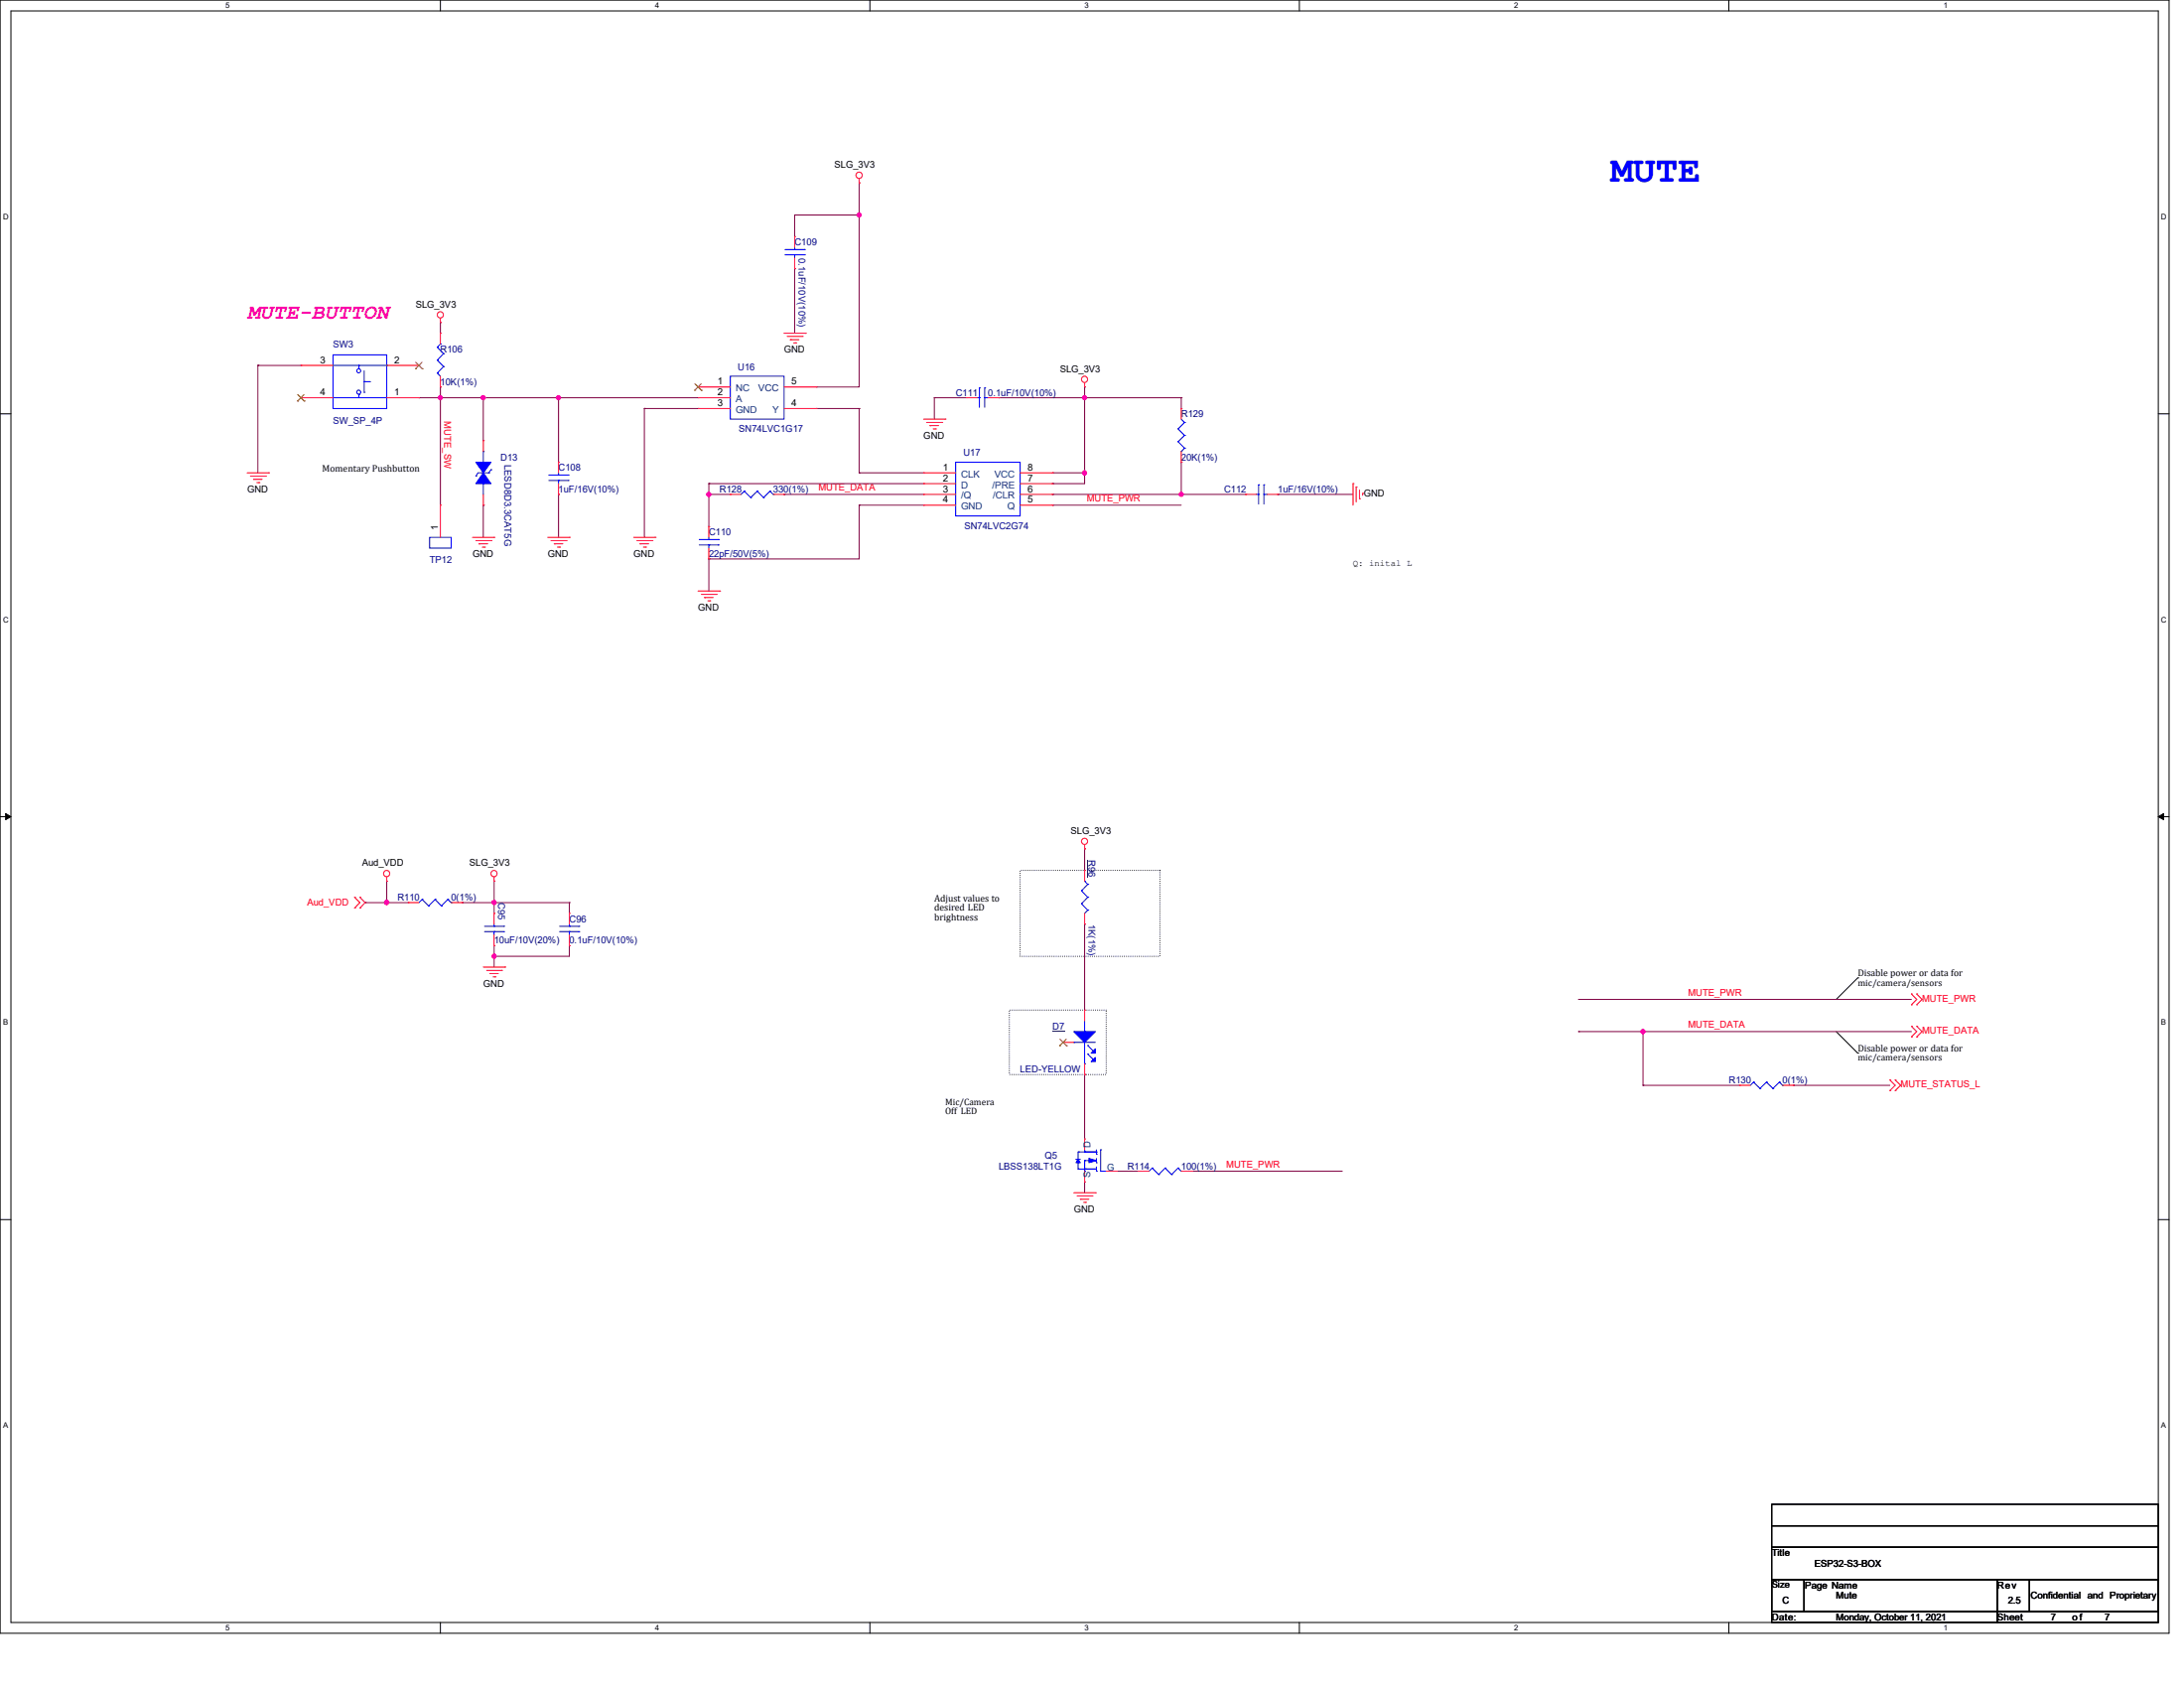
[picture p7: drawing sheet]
<svg xmlns="http://www.w3.org/2000/svg" width="558mm" height="431mm" viewBox="0 0 558 431" stroke-linecap="round" stroke-linejoin="round" font-family="sans-serif">
<g fill="none" stroke="#000" stroke-width=".25">
<path d="M0 0h554.2v417h-554.2zM2.8 2.8h548.6v411.5h-548.6zM112.5 0v2.8M222.2 0v2.8M332 0v2.8M441.7 0v2.8M0 105.7h2.8M551.4 105.7h2.8M0 208.5h2.8M1.4 207.7l1.4 .8-1.4 .8zM551.4 208.5l1.4-.8v1.6zM551.4 208.5h2.8"/>
<path d="M474.6 249.7h.1M474.6 249.7l-5.5 5.5M469.1 263.4l5.5 5.5M474.6 268.9h.1M0 311.4h2.8M551.4 311.4h2.8M112.5 414.3v2.7M222.2 414.3v2.7M332 414.3v2.7M441.7 414.3v2.7"/>
</g>
<path d="M1.4 207.7l1.4 .8-1.4 .8zM551.4 208.5l1.4-.8v1.6z" fill="#000"/>
<path d="M260.6 222.2h35.7v22h-35.7zM257.9 257.9h24.7v16.5h-24.7z" fill="none" stroke="#000" stroke-width=".25" stroke-dasharray="0 .5"/>
<path d="M403.3 263.4h.1M403.3 263.4h16.5" fill="none" stroke="#800040" stroke-width=".25"/>
<circle cx="419.8" cy="263.4" r=".53" fill="#f0f"/>
<circle cx="419.8" cy="263.4" r=".53" fill="none" stroke="#f0f" stroke-width=".25"/>
<g fill="none" stroke="#800040" stroke-width=".25">
<path d="M112.5 101.6h.1M112.5 101.6v27.4M277.1 216.7h.1M277.1 216.7v5.5M277.1 236h.1M277.1 236v21.9M403.3 255.2h.1M403.3 255.2h85.1M277.1 274.4h.1M277.1 274.4v16.4M285.3 299h.1M285.3 299h5.5"/>
<path d="M277.1 301.8h.1M277.1 301.8v2.7"/>
</g>
<circle cx="112.5" cy="101.5" r=".53" fill="#f0f"/>
<circle cx="112.5" cy="101.5" r=".53" fill="none" stroke="#f0f" stroke-width=".25"/>
<path d="M65.9 93.3h.1M65.9 93.3h11M65.9 93.3v27.4M112.5 82.3h.1M112.5 98.8h.1M112.5 82.3v2.8M112.5 98.8v2.8M126.2 241.5h.1M126.2 244.2h.1M126.2 241.5v2.7M145.5 241.5h.1M145.5 241.5v2.7h-19.3" fill="none" stroke="#800040" stroke-width=".25"/>
<circle cx="126.2" cy="244.2" r=".53" fill="#f0f"/>
<circle cx="126.2" cy="244.2" r=".53" fill="none" stroke="#f0f" stroke-width=".25"/>
<path d="M118 230.5h.1M118 230.5h27.5M126.2 230.5h.1M126.2 244.2h.1M126.2 244.2v2.7" fill="none" stroke="#800040" stroke-width=".25"/>
<circle cx="126.2" cy="230.4" r=".53" fill="#f0f"/>
<circle cx="126.2" cy="230.4" r=".53" fill="none" stroke="#f0f" stroke-width=".25"/>
<g fill="none" stroke="#800040" stroke-width=".25">
<path d="M112.5 101.6h.1M112.5 101.6h30.2M123.5 101.6h.1M142.7 101.6h.1M142.7 101.6v16.4M142.7 126.2h.1M142.7 126.2v11M98.8 225h.1M98.8 230.5h.1M98.8 225v5.5M98.8 230.5h5.5M126.2 230.5h.1"/>
<path d="M126.2 225h.1M126.2 225v8.2M145.5 230.5h.1M145.5 230.5v2.7"/>
</g>
<circle cx="142.7" cy="101.5" r=".53" fill="#f0f"/>
<circle cx="142.7" cy="101.5" r=".53" fill="none" stroke="#f0f" stroke-width=".25"/>
<path d="M107 101.6h.1M107 101.6h5.5M142.7 101.6h.1M142.7 101.6h35.7M93.3 230.5h.1M93.3 230.5h5.5" fill="none" stroke="#800040" stroke-width=".25"/>
<circle cx="98.8" cy="230.4" r=".53" fill="#f0f"/>
<circle cx="98.8" cy="230.4" r=".53" fill="none" stroke="#f0f" stroke-width=".25"/>
<path d="M123.5 101.6h.1M123.5 101.6v10.9M123.5 129h.1M123.5 129v8.2" fill="none" stroke="#800040" stroke-width=".25"/>
<circle cx="123.5" cy="101.5" r=".53" fill="#f0f"/>
<circle cx="123.5" cy="101.5" r=".53" fill="none" stroke="#f0f" stroke-width=".25"/>
<path d="M219.5 46.7h.1M219.5 46.7v8.2M164.6 104.3h.1M164.6 104.3h13.8M164.6 104.3v32.9" fill="none" stroke="#800040" stroke-width=".25"/>
<circle cx="219.5" cy="54.9" r=".53" fill="#f0f"/>
<circle cx="219.5" cy="54.9" r=".53" fill="none" stroke="#f0f" stroke-width=".25"/>
<g fill="none" stroke="#800040" stroke-width=".25">
<path d="M203 54.9h.1M203 54.9v5.5M203 54.9h16.5M219.5 54.9h.1M219.5 54.9v43.9h-11M203 68.6h.1M203 68.6v16.5M208.5 98.8h.1M208.5 104.3h.1M208.5 104.3h11M219.5 104.3h.1M219.5 104.3v16.4"/>
<path d="M181.1 123.5h.1M181.1 126.2h.1M181.1 123.5h54.9M181.1 123.5v10.9M200.3 126.2h.1M200.3 126.2h35.7M219.5 120.7h.1M219.5 120.7h16.5"/>
</g>
<circle cx="181.1" cy="126.2" r=".53" fill="#f0f"/>
<circle cx="181.1" cy="126.2" r=".53" fill="none" stroke="#f0f" stroke-width=".25"/>
<g fill="none" stroke="#800040" stroke-width=".25">
<path d="M277.1 98.8h.1M277.1 98.8v21.9h-8.2M255.2 101.6h.1M255.2 101.6h21.9M277.1 101.6h.1M181.1 126.2h.1M181.1 126.2h5.5M219.5 129h.1M219.5 129h16.5M219.5 129v13.7h-38.4M268.9 120.7h.1M181.1 142.7h.1"/>
<path d="M181.1 142.7v8.2"/>
</g>
<circle cx="277.1" cy="120.7" r=".53" fill="#f0f"/>
<circle cx="277.1" cy="120.7" r=".53" fill="none" stroke="#f0f" stroke-width=".25"/>
<path d="M238.7 101.6h.1M238.7 101.6v5.4M238.7 101.6h8.2M277.1 101.6h.1M277.1 101.6h24.7M301.8 118h.1M301.8 118v8.2M268.9 123.5h.1M277.1 120.7h.1M277.1 120.7v2.8h-8.2" fill="none" stroke="#800040" stroke-width=".25"/>
<circle cx="277.1" cy="101.5" r=".53" fill="#f0f"/>
<circle cx="277.1" cy="101.5" r=".53" fill="none" stroke="#f0f" stroke-width=".25"/>
<path d="M301.8 101.6h.1M301.8 101.6v2.7M268.9 126.2h.1M268.9 126.2h32.9" fill="none" stroke="#800040" stroke-width=".25"/>
<circle cx="301.8" cy="126.2" r=".53" fill="#f0f"/>
<circle cx="301.8" cy="126.2" r=".53" fill="none" stroke="#f0f" stroke-width=".25"/>
<g fill="none" stroke="#800040" stroke-width=".25">
<path d="M268.9 129h.1M268.9 129h32.9M301.8 126.2h.1M301.8 126.2h16.5M326.5 126.2h.1M326.5 126.2h19.2M419.8 277.1h.1M419.8 263.4h.1M419.8 277.1h24.7M419.8 263.4v13.7M419.8 263.4h68.6M458.2 277.1h.1"/>
<path d="M458.2 277.1h24.7M304.5 299h.1M304.5 299h38.4"/>
</g>
<g fill="none" stroke="#f00" stroke-width=".25">
<path d="M219.5 46.7h.1M219.5 45.6v1.1M112.5 82.3h.1M112.5 81.2v1.1M200.3 85.1h5.5M201.1 85.9h3.9M201.9 86.7h.1M201.9 86.7h2.2M202.8 87.5h.5M203.3 87.5h.1M205 85.9h.1M205.8 85.1h.1"/>
<path d="M277.1 98.8h.1M277.1 97.7v1.1M236 107h5.5M236.8 107.9h3.8M237.6 108.7h.1M237.6 108.7h2.2M238.4 109.5h.6M239 109.5h.1M240.6 107.9h.1M241.5 107h.1M63.2 120.7h5.4M64 121.6h3.8"/>
<path d="M64.8 122.4h.1M64.8 122.4h2.2M65.6 123.2h.6M66.2 123.2h.1M67.8 121.6h.1M68.6 120.7h.1M120.7 137.2h5.5M121.6 138h3.8M122.4 138.9h.1M122.4 138.9h2.2M123.2 139.7h.6M123.8 139.7h.1"/>
<path d="M125.4 138h.1M126.2 137.2h.1M140 137.2h5.5M140.8 138h3.8M141.6 138.9h.1M141.6 138.9h2.2M142.4 139.7h.6M143 139.7h.1M144.6 138h.1M145.5 137.2h.1M161.9 137.2h5.5M162.7 138h3.9"/>
<path d="M163.5 138.9h.1M163.5 138.9h2.2M164.4 139.7h.5M164.9 139.7h.1M166.6 138h.1M167.4 137.2h.1M345.7 123.5h.1M345.7 123.5v5.5M346.5 124.3h.1M346.5 124.3v3.8M347.3 127.3h.1M347.3 125.1v2.2"/>
<path d="M348.1 126h.1M348.1 126v.5M178.4 150.9h5.5M179.2 151.8h3.8M180 152.6h.1M180 152.6h2.2M180.8 153.4h.6M181.4 153.4h.1M183 151.8h.1M183.9 150.9h.1M277.1 216.7h.1M277.1 215.6v1.1"/>
<path d="M90.6 229.1h.1M90.6 231.9h.1M90.6 229.1l1.3 1.4-1.3 1.4M91.9 231.9h.1M91.9 229.1h.1M91.9 229.1l1.4 1.4-1.4 1.4M98.8 225h.1M98.8 223.9v1.1M126.2 225h.1M126.2 223.9v1.1M123.5 246.9h5.5M124.3 247.8h3.8"/>
<path d="M125.1 248.6h.1M125.1 248.6h2.2M126 249.4h.5M126.5 249.4h.1M128.1 247.8h.1M129 246.9h.1M488.4 256.5h.1M488.4 253.8h.1M488.4 253.8l1.3 1.4-1.3 1.3M489.7 256.5h.1M489.7 253.8h.1M489.7 253.8l1.4 1.4-1.4 1.3"/>
<path d="M482.9 278.5h.1M482.9 275.8h.1M482.9 275.8l1.3 1.3-1.3 1.4M484.2 278.5h.1M484.2 275.8h.1M484.2 275.8l1.4 1.3-1.4 1.4M488.4 264.8h.1M488.4 262h.1M488.4 262l1.3 1.4-1.3 1.4M489.7 264.8h.1M489.7 262h.1M489.7 262l1.4 1.4-1.4 1.4"/>
<path d="M274.4 304.5h5.5M275.2 305.3h3.8M276 306.2h.1M276 306.2h2.2M276.9 307h.5M277.4 307h.1M279 305.3h.1M279.9 304.5h.1"/>
<circle cx="219.5" cy="44.7" r=".8"/>
<circle cx="112.5" cy="80.4" r=".79"/>
<circle cx="277.1" cy="96.9" r=".79"/>
<circle cx="277.1" cy="214.8" r=".78"/>
<circle cx="98.8" cy="223" r=".79"/>
<circle cx="126.2" cy="223" r=".79"/>
</g>
<path d="M452.7 389.6h98.7v5.5h-98.7zM452.7 395.1h98.7v8.2h-98.7zM452.7 384.1h98.7v5.5h-98.7zM452.7 403.3h8.2v8.2h-8.2zM452.7 411.5h57.6v2.8h-57.6zM452.7 403.3h98.7v8.2h-98.7zM460.9 403.3h49.4v8.2h-49.4zM510.3 403.3h8.2v8.2h-8.2zM510.3 411.5h41.1v2.8h-41.1zM518.5 403.3h32.9v8.2h-32.9z" fill="none" stroke="#000" stroke-width=".25"/>
<path d="M274.4 263.4h5.5l-2.8 2.7z" fill="#00f"/>
<path d="M274.4 263.4h5.5l-2.8 2.7z" fill="none" stroke="#00f" stroke-width=".25"/>
<path d="M279.9 267.8v1.1h-1.1z" fill="#00f"/>
<path d="M279.9 267.8v1.1h-1.1z" fill="none" stroke="#00f" stroke-width=".25"/>
<path d="M278.8 271.1l1.1-1.1v1.1z" fill="#00f"/>
<g fill="none" stroke="#00f" stroke-width=".25">
<path d="M200.6 65.1h4.9M200.6 63.7h4.9M203 63.7h.1M203 65.1h.1M203 63.2v.5M203 65.1v.8M205.5 65.1h.1M205.5 63.7h.1M85.1 90.6h13.7v13.7h-13.7zM85.1 93.3h13.7M91.7 93.3h.1M91.7 93.3v.8"/>
<path d="M93 94.7v5.5M93 97.5h1.4M94.4 97.5h.1M98.8 93.3h.1M111.7 95.2h.1M111.7 91.9h.1M111.7 88.6h.1M111.7 95.2l.8 .9M111.7 91.9l1.6 1.7M111.7 88.6l1.6 1.7M112.5 87.8h.1M112.5 87.8l-.8 .8"/>
<path d="M113.3 93.6h.1M113.3 90.3h.1M113.3 93.6l-1.6 1.6M113.3 90.3l-1.6 1.6M186.6 96.1h13.7v10.9h-13.7zM250.2 99.1h.1M250.2 99.1v4.9M251.6 99.1h.1M251.6 99.1v4.9M85.1 101.6h13.7M91.7 100.7h.1M91.7 100.7v.9"/>
<path d="M93 100.2h.1M98.8 101.6h.1M123.5 115.3h.1M123.5 115.3v2.7M244.2 118h16.4v13.7h-16.4zM249.7 101.6h.5M250.2 101.6h.1M251.6 101.6h.1M251.6 101.6h.8M301 109.5h.1M301 112.8h.1M301 109.5l1.6 1.7"/>
<path d="M301 112.8l1.6 1.6M301.8 115.3h.1M301.8 107l.8 .9M302.6 107.9h.1M302.6 111.2h.1M302.6 114.4h.1M302.6 107.9l-1.6 1.6M302.6 111.2l-1.6 1.6M302.6 114.4l-.8 .9M109.8 137.2h5.5v2.8h-5.5zM122.1 120.7h2.8M123.5 123.5h.1"/>
<path d="M123.5 123.5v2.7M124.9 120.7h.1M140.2 122.7h5M140.2 121.3h5M142.7 121.3h.1M142.7 122.7h.1M142.7 120.7v.6M142.7 122.7v.8M145.2 122.7h.1M145.2 121.3h.1M178.6 139.1h5M178.6 137.8h5"/>
<path d="M181.1 137.8h.1M181.1 139.1h.1M181.1 137.2v.6M181.1 139.1v.9M183.6 139.1h.1M183.6 137.8h.1M190.2 125.4h.1M190.2 125.4l-.9 .8M190.2 125.4l1.6 1.6M191.8 127h.1M193.5 125.4h.1M193.5 125.4l-1.7 1.6"/>
<path d="M193.5 125.4l1.6 1.6M195.1 127h.1M196.7 125.4h.1M196.7 125.4l-1.6 1.6M196.7 125.4l.9 .8M197.6 126.2h.1M321 126.2h.6M321.6 126.2h.1M321.6 123.8h.1M321.6 123.8v4.9M322.9 123.8h.1M322.9 126.2h.1"/>
<path d="M322.9 126.2h.9M322.9 123.8v4.9M107.9 229.7h.1M107.9 229.7l-.9 .8M107.9 229.7l1.6 1.6M109.5 231.3h.1M111.2 229.7h.1M111.2 229.7l-1.7 1.6M111.2 229.7l1.6 1.6M112.8 231.3h.1M114.4 229.7h.1M114.4 229.7l-1.6 1.6"/>
<path d="M114.4 229.7l.9 .8M115.3 230.5h.1M123.8 237.9h4.9M123.8 236.5h4.9M126.2 236.5h.1M126.2 237.9h.1M126.2 236v.5M126.2 237.9v.8M128.7 237.9h.1M128.7 236.5h.1M276.3 230.8h.1M276.3 227.5h.1"/>
<path d="M276.3 230.8l1.6 1.6M276.3 227.5l1.6 1.6M277.1 225h.1M277.1 225l.8 .8M277.9 232.4h.1M277.9 229.1h.1M277.9 225.8h.1M277.9 232.4l-.8 .8M277.9 229.1l-1.6 1.7M277.9 225.8l-1.6 1.7M274.4 266.1h.1M274.4 266.1h5.5"/>
<path d="M277.1 263.4h.1M277.1 271.6h.1M277.1 260.6v2.8M277.1 266.1v5.5M277.9 267h.1M277.9 269.2h.1M277.9 267l1.4 1.4M277.9 269.2l1.4 1.3M278.8 271.1l1.1-1.1v1.1zM294.4 298.2h.1M294.4 298.2l-.8 .8M294.4 298.2l1.6 1.7"/>
<path d="M296 299.9h.1M297.7 298.2h.1M297.7 298.2l-1.7 1.7M297.7 298.2l1.6 1.7M299.3 299.9h.1M301 298.2h.1M301 298.2l-1.7 1.7M301 298.2l.8 .8M301.8 299h.1"/>
<circle cx="91.6" cy="94.7" r=".52"/>
<circle cx="91.6" cy="100.1" r=".52"/>
</g>
<path d="M277.8 219.5v4.4M268.9 263.2h3" fill="none" stroke="#000080" stroke-width=".25"/>
<g fill="none" stroke="#f00" stroke-width=".25">
<path d="M203 60.4h.1M203 68.6h.1M203 60.4v2.8M203 65.9v2.7M76.9 93.3h.1M76.9 93.3h8.2M98.8 93.3h8.2M107 93.3h.1M112.5 98.8h.1M112.5 85.1h.1M112.5 85.1v2.7M112.5 96.1v2.7"/>
<path d="M178.4 98.8h.1M178.4 98.8h8.2M200.3 98.8h8.2M208.5 98.8h.1M76.9 101.6h.1M76.9 101.6h8.2M98.8 101.6h8.2M107 101.6h.1M142.7 118h.1M142.7 118v2.7M178.4 101.6h.1M178.4 104.3h.1"/>
<path d="M178.4 101.6h8.2M178.4 104.3h8.2M200.3 104.3h8.2M208.5 104.3h.1M246.9 101.6h.1M246.9 101.6h2.8M252.4 101.6h2.8M255.2 101.6h.1M301.8 104.3h.1M301.8 118h.1M301.8 104.3v2.7M301.8 115.3v2.7"/>
<path d="M112.5 129h.1M112.5 129v8.2M142.7 126.2h.1M142.7 123.5v2.7M181.1 134.4h.1M181.1 134.4v2.8M181.1 140v2.7M186.6 126.2h.1M186.6 126.2h2.7M197.6 126.2h2.7M200.3 126.2h.1M236 120.7h.1"/>
<path d="M236 123.5h.1M236 126.2h.1M236 129h.1M236 126.2h8.2M236 120.7h8.2M236 123.5h8.2M236 129h8.2M260.6 126.2h8.3M260.6 120.7h8.3M260.6 123.5h8.3M260.6 129h8.3M268.9 120.7h.1"/>
<path d="M268.9 123.5h.1M268.9 126.2h.1M268.9 129h.1M318.3 126.2h.1M318.3 126.2h2.7M323.8 126.2h2.7M326.5 126.2h.1M181.1 142.7h.1M104.3 230.5h.1M104.3 230.5h2.7M115.3 230.5h2.7M118 230.5h.1"/>
<path d="M126.2 233.2h.1M126.2 233.2v2.8M126.2 238.7v2.8M277.1 236h.1M277.1 222.2h.1M277.1 222.2v2.8M277.1 233.2v2.8M126.2 241.5h.1M277.1 257.9h.1M277.1 257.9v2.7M271.6 266.1h.1M271.6 266.1h2.8"/>
<path d="M277.1 274.4h.1M277.1 271.6v2.8M290.8 299h.1M290.8 299h2.8M301.8 299h2.7M304.5 299h.1"/>
</g>
<g fill="none" stroke="#804000" stroke-width=".25">
<path d="M106.2 94.1h.1M106.2 92.5l1.7 1.6M107.8 92.5l-1.6 1.6M107.9 94.1h.1M177.5 99.7h.1M177.5 98l1.7 1.7M179.2 98l-1.7 1.7M179.2 99.7h.1M76 102.4h.1M76.1 100.8l1.6 1.6M77.7 100.8l-1.7 1.6M77.7 102.4h.1"/>
<path d="M270.8 267h.1M270.8 265.3l1.7 1.7M272.4 265.3l-1.6 1.7M272.5 267h.1"/>
</g>
<path d="M123.5 120.7l1.9 2.8h-3.8z" fill-rule="evenodd" fill="#00f"/>
<path d="M125.4 119.9h.1M125.4 119.9l-.5 .8M121.6 121.6h.1M122.1 120.7l-.5 .9M123.5 120.7l1.9 2.8h-3.8z" fill="none" stroke="#00f" stroke-width=".25"/>
<path d="M121.6 118h3.8l-1.9 2.7z" fill-rule="evenodd" fill="#00f"/>
<g fill="none" stroke="#00f" stroke-width=".25">
<path d="M121.6 118h3.8l-1.9 2.7zM275.5 298.5h.1M275.5 296h.1M275.5 294.1h.1M275.5 294.1h4.6M275.5 298.5h4.6M275.5 294.1v1.9M275.5 296.9v1.6M277.1 294.1h.1M277.1 299h.1M277.1 298.5h.1M277.1 296.3h.1"/>
<path d="M277.1 293.6v.5M277.1 296.3v2.7M277.1 296.3h1.1M277.4 298.5h.1M278.5 296.3h.1M278.5 296.3h1.6M279.9 294.1h.1M280.1 294.1h.1M280.1 299h.1M280.1 296.9h.1M280.1 294.7h.1M280.1 293.6v1.1"/>
<path d="M280.1 295.8v1.1M280.1 297.9v1.1M281.2 299h.1M281.2 293.6h.1M281.2 299h1.4M281.2 293.6v5.4"/>
</g>
<path d="M123.5 112.5h.1M123.5 112.5v2.8M123.5 129h.1M123.5 126.2v2.8" fill="none" stroke="#f00" stroke-width=".25"/>
<path d="M275.5 296l.5 .9h-1.1z" fill="#00f"/>
<path d="M274.9 296h.1M274.9 296h1.1M275.5 296l.5 .9h-1.1z" fill="none" stroke="#00f" stroke-width=".25"/>
<path d="M278.2 295.8l1.9 .5-1.9 .6z" fill="#00f"/>
<g fill="none" stroke="#00f" stroke-width=".25">
<path d="M143 237.9h4.9M143 236.5h4.9M145.5 236.5h.1M145.5 237.9h.1M145.5 236v.5M145.5 237.9v.8M147.9 237.9h.1M147.9 236.5h.1M448 276.3h.1M448 276.3l-.8 .8M448 276.3l1.7 1.6M449.7 277.9h.1"/>
<path d="M451.3 276.3h.1M451.3 276.3l-1.6 1.6M451.3 276.3l1.7 1.6M453 277.9h.1M454.6 276.3h.1M454.6 276.3l-1.6 1.6M454.6 276.3l.8 .8M455.4 277.1h.1M278.2 295.8l1.9 .5-1.9 .6z"/>
</g>
<g fill="none" stroke="#f00" stroke-width=".25">
<path d="M145.5 233.2h.1M145.5 233.2v2.8M145.5 238.7v2.8M145.5 241.5h.1M444.5 277.1h.1M444.5 277.1h2.7M455.4 277.1h2.8M458.2 277.1h.1M277.1 290.8h.1M277.1 290.8v2.8M277.1 299v2.8M282.6 299h2.7"/>
<path d="M285.3 299h.1M277.1 301.8h.1"/>
</g>
<circle cx="419.8" cy="263.4" r=".53" fill="#f0f"/>
<circle cx="419.8" cy="263.4" r=".53" fill="none" stroke="#f0f" stroke-width=".25"/>
<circle cx="112.5" cy="101.5" r=".53" fill="#f0f"/>
<circle cx="112.5" cy="101.5" r=".53" fill="none" stroke="#f0f" stroke-width=".25"/>
<circle cx="126.2" cy="244.2" r=".53" fill="#f0f"/>
<circle cx="126.2" cy="244.2" r=".53" fill="none" stroke="#f0f" stroke-width=".25"/>
<circle cx="126.2" cy="230.4" r=".53" fill="#f0f"/>
<circle cx="126.2" cy="230.4" r=".53" fill="none" stroke="#f0f" stroke-width=".25"/>
<circle cx="142.7" cy="101.5" r=".53" fill="#f0f"/>
<circle cx="142.7" cy="101.5" r=".53" fill="none" stroke="#f0f" stroke-width=".25"/>
<circle cx="98.8" cy="230.4" r=".53" fill="#f0f"/>
<circle cx="98.8" cy="230.4" r=".53" fill="none" stroke="#f0f" stroke-width=".25"/>
<circle cx="123.5" cy="101.5" r=".53" fill="#f0f"/>
<circle cx="123.5" cy="101.5" r=".53" fill="none" stroke="#f0f" stroke-width=".25"/>
<circle cx="219.5" cy="54.9" r=".53" fill="#f0f"/>
<circle cx="219.5" cy="54.9" r=".53" fill="none" stroke="#f0f" stroke-width=".25"/>
<circle cx="181.1" cy="126.2" r=".53" fill="#f0f"/>
<circle cx="181.1" cy="126.2" r=".53" fill="none" stroke="#f0f" stroke-width=".25"/>
<circle cx="277.1" cy="120.7" r=".53" fill="#f0f"/>
<circle cx="277.1" cy="120.7" r=".53" fill="none" stroke="#f0f" stroke-width=".25"/>
<circle cx="277.1" cy="101.5" r=".53" fill="#f0f"/>
<circle cx="277.1" cy="101.5" r=".53" fill="none" stroke="#f0f" stroke-width=".25"/>
<circle cx="301.8" cy="126.2" r=".53" fill="#f0f"/>
<circle cx="301.8" cy="126.2" r=".53" fill="none" stroke="#f0f" stroke-width=".25"/>
<text font-size="9.6" fill="#00f" x="411.5" y="46.4">MUTE</text>
<text font-size="5.5" fill="#f0f" x="63.2" y="81.5">MUTE-BUTTON</text>
<g font-size="2.5">
<text x="213.2" y="42.9">SLG_3V3</text>
<text x="106.2" y="78.6">SLG_3V3</text>
<text x="81.8" y="92.7">3</text>
<text x="100.7" y="92.7">2</text>
<text x="200.3" y="90.1">GND</text>
<text x="270.8" y="95">SLG_3V3</text>
<text x="81.8" y="101">4</text>
<text x="100.7" y="101">1</text>
<text x="183.3" y="98.2">1</text>
<text x="183.3" y="101">2</text>
<text x="202.2" y="98.2">5</text>
<text x="183.3" y="103.7">3</text>
<text x="202.2" y="103.7">4</text>
<text x="236" y="112">GND</text>
<text x="63.2" y="125.7">GND</text>
<text x="82.3" y="120.4">Momentary Pushbutton</text>
<text x="240.9" y="120.1">1</text>
<text x="240.9" y="122.9">2</text>
<text x="240.9" y="125.6">3</text>
<text x="262.6" y="120.1">8</text>
<text x="262.6" y="122.9">7</text>
<text x="262.6" y="125.6">6</text>
<text x="240.9" y="128.4">4</text>
<text x="262.6" y="128.4">5</text>
<text x="348.4" y="126.8">GND</text>
<text x="111.9" y="135.3" transform="rotate(-90 111.9 135.3)">1</text>
<text x="120.7" y="142.2">GND</text>
<text x="140" y="142.2">GND</text>
<text x="161.9" y="142.2">GND</text>
<text x="178.4" y="155.9">GND</text>
<text x="273.6" y="213">SLG_3V3</text>
<text x="92.5" y="221.2">Aud_VDD</text>
<text x="119.9" y="221.2">SLG_3V3</text>
<text x="238.7" y="230.1">Adjust values to</text>
<text x="238.7" y="232.5">desired LED</text>
<text x="238.7" y="235">brightness</text>
<text x="123.5" y="251.9">GND</text>
<text x="474.6" y="249.3">Disable power or data for</text>
<text x="474.6" y="268.5">Disable power or data for</text>
<text x="274.4" y="309.5">GND</text>
<text x="452.7" y="397.3">Title</text>
<text x="463.6" y="400">ESP32-S3-BOX</text>
<text x="461.2" y="405.6">Page Name</text>
<text x="510.3" y="405.6">Rev</text>
<text x="452.7" y="413.8">Date:</text>
<text x="455.4" y="409.4">C</text>
<text x="469.1" y="408.3">Mute</text>
<text x="469.1" y="413.8">Monday, October 11, 2021</text>
<text x="510.3" y="413.8">Sheet</text>
<text x="513" y="409.4">2.5</text>
<text x="518.8" y="408.3">Confidential and Proprietary</text>
<text x="524" y="413.8">7</text>
<text x="529.5" y="413.8">of</text>
<text x="537.7" y="413.8">7</text>
</g>
<g font-size="2.5" fill="#000080">
<text x="203" y="62.7">C109</text>
<text x="204" y="65.9" transform="rotate(90 204 65.9)">0.1uF/10V(10%)</text>
<text x="85.1" y="88.7">SW3</text>
<text x="112.5" y="90.1">R106</text>
<text x="188.5" y="94.4">U16</text>
<text x="112.5" y="98.3">10K(1%)</text>
<text x="244.2" y="101">C111</text>
<text x="252.4" y="101">0.1uF/10V(10%)</text>
<text x="301.8" y="106.6">R129</text>
<text x="85.1" y="108.2">SW_SP_4P</text>
<text x="188.8" y="110.4">SN74LVC1G17</text>
<text x="127.9" y="117.5">D13</text>
<text x="128.9" y="118.6" transform="rotate(90 128.9 118.6)">LESD8D3.3CAT5G</text>
<text x="246.1" y="116.4">U17</text>
<text x="301.8" y="117.5">20K(1%)</text>
<text x="142.7" y="120.3">C108</text>
<text x="142.7" y="125.7">1uF/16V(10%)</text>
<text x="183.9" y="125.7">R128</text>
<text x="197.6" y="125.7">330(1%)</text>
<text x="312.8" y="125.7">C112</text>
<text x="326.5" y="125.7">1uF/16V(10%)</text>
<text x="181.1" y="136.7">C110</text>
<text x="246.4" y="135.1">SN74LVC2G74</text>
<text x="109.8" y="143.8">TP12</text>
<text x="181.1" y="142.2">22pF/50V(5%)</text>
<text x="278.1" y="219.5" transform="rotate(90 278.1 219.5)">R9</text>
<text x="278.1" y="222.6" transform="rotate(90 278.1 222.6)">6</text>
<text x="101.6" y="230">R110</text>
<text x="115.3" y="230">0(1%)</text>
<text x="127.3" y="230.5" transform="rotate(90 127.3 230.5)">C95</text>
<text x="145.5" y="235.5">C96</text>
<text x="278.1" y="236" transform="rotate(90 278.1 236)">1K(1%)</text>
<text x="126.2" y="241">10uF/10V(20%)</text>
<text x="145.5" y="241">0.1uF/10V(10%)</text>
<text x="268.9" y="262.9">D7</text>
<text x="260.6" y="273.9">LED-YELLOW</text>
<text x="441.7" y="276.6">R130</text>
<text x="455.4" y="276.6">0(1%)</text>
<text x="255.2" y="298.6">LBSS138LT1G</text>
<text x="267" y="295.8">Q5</text>
<text x="288.1" y="298.6">R114</text>
<text x="301.8" y="298.6">100(1%)</text>
</g>
<g font-size="2.5" fill="#004080">
<text x="188" y="99.9">NC</text>
<text x="193.8" y="99.9">VCC</text>
<text x="188" y="102.7">A</text>
<text x="188" y="105.5">GND</text>
<text x="197.4" y="105.5">Y</text>
<text x="245.5" y="121.9">CLK</text>
<text x="245.5" y="124.6">D</text>
<text x="253.5" y="124.6">/PRE</text>
<text x="254.1" y="121.9">VCC</text>
<text x="245.5" y="127.4">/Q</text>
<text x="245.5" y="130.1">GND</text>
<text x="253.7" y="127.4">/CLR</text>
<text x="257.4" y="130.1">Q</text>
<text x="278.6" y="293" transform="rotate(-90 278.6 293)">D</text>
<text x="282.9" y="298.8">G</text>
<text x="278.6" y="300.7" transform="rotate(-90 278.6 300.7)">S</text>
</g>
<g font-size="2.5" fill="#f00">
<text x="113.5" y="107.6" transform="rotate(90 113.5 107.6)">MUTE_SW</text>
<text x="209.1" y="125.3">MUTE_DATA</text>
<text x="277.7" y="128">MUTE_PWR</text>
<text x="78.5" y="231.1">Aud_VDD</text>
<text x="431.3" y="254.2">MUTE_PWR</text>
<text x="491.1" y="255.8">MUTE_PWR</text>
<text x="431.3" y="262.4">MUTE_DATA</text>
<text x="491.1" y="264">MUTE_DATA</text>
<text x="485.6" y="277.7">MUTE_STATUS_L</text>
<text x="313.3" y="298.1">MUTE_PWR</text>
</g>
<g font-size="2.4">
<text x="474.6" y="251.6">mic/camera/sensors</text>
<text x="474.6" y="270.8">mic/camera/sensors</text>
<text x="241.5" y="282.1">Mic/Camera</text>
<text x="241.5" y="284.5">Off LED</text>
<text x="452.7" y="405.5">Size</text>
</g>
<text font-size="2.3" x="345.7" y="144.6">Q: inital L</text>
<g font-size="2">
<text x="57.7" y="2.1">5</text>
<text x="167.4" y="2.1">4</text>
<text x="277.1" y="2.1">3</text>
<text x="386.8" y="2.1">2</text>
<text x="496.6" y="2.1">1</text>
<text x=".8" y="56">D</text>
<text x="552.2" y="56">D</text>
<text x=".8" y="158.9">C</text>
<text x="552.2" y="158.9">C</text>
<text x=".8" y="261.7">B</text>
<text x="552.2" y="261.7">B</text>
<text x=".8" y="364.6">A</text>
<text x="552.2" y="364.6">A</text>
<text x="57.7" y="416.3">5</text>
<text x="167.4" y="416.3">4</text>
<text x="277.1" y="416.3">3</text>
<text x="386.8" y="416.3">2</text>
<text x="496.6" y="416.3">1</text>
</g>
</svg>
